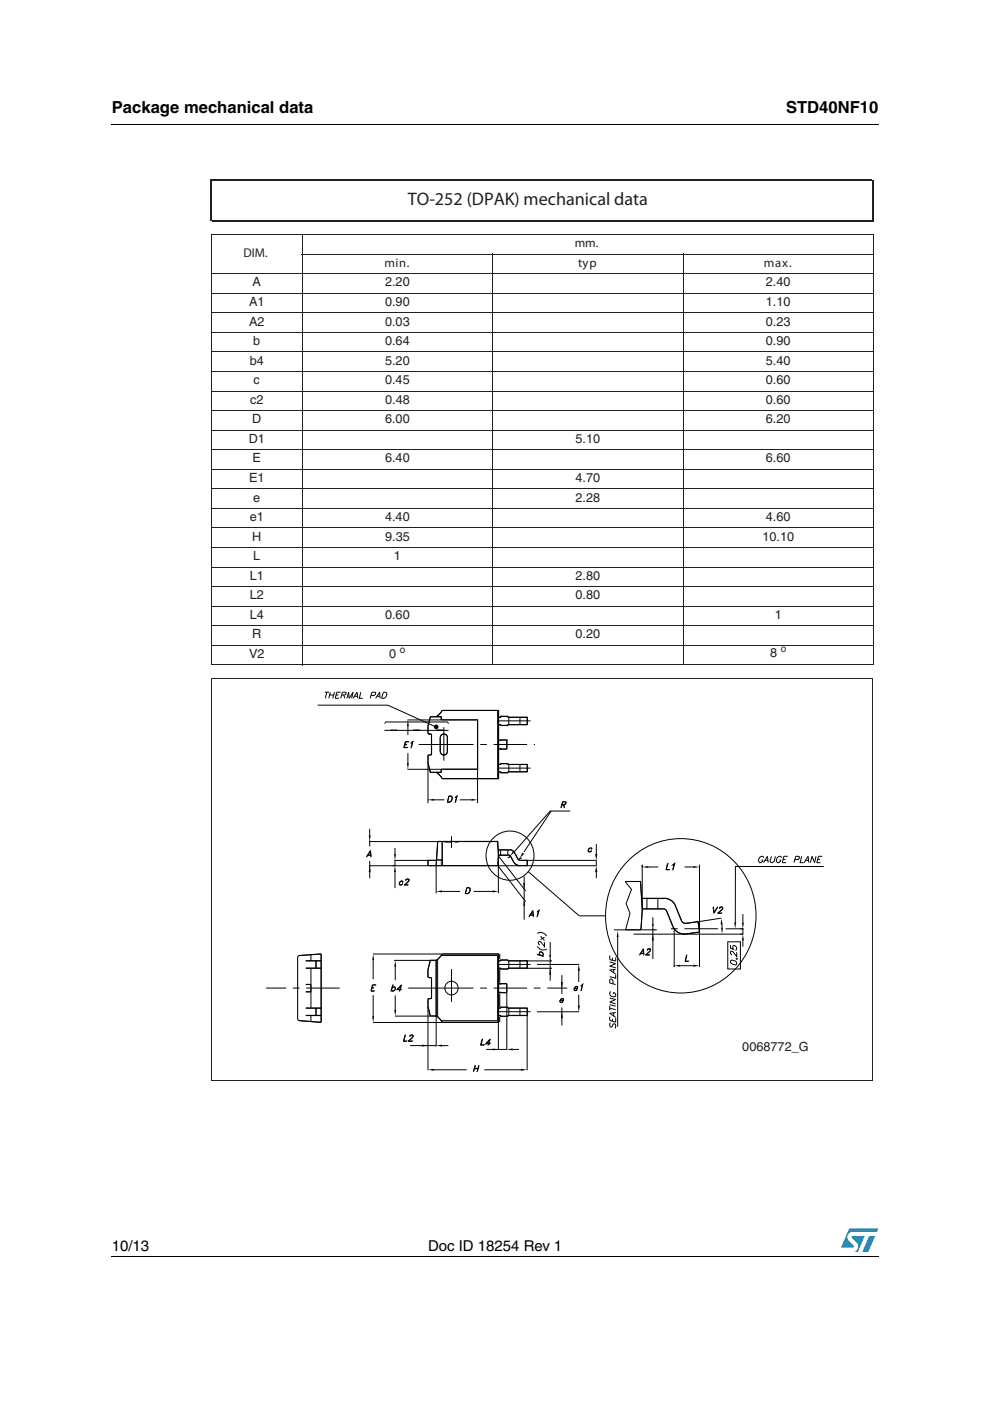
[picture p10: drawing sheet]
<svg xmlns="http://www.w3.org/2000/svg" width="210mm" height="297mm" viewBox="0 0 210 297" stroke-linecap="round" stroke-linejoin="round" font-family="sans-serif">
<g fill="#0099d8">
<path d="M184.3 262.1h1.2l-1.4 3.3h-1.3z"/>
<path d="M180.1 260.5h6.1l-.3 .7h-5.1a1.13 1.13 0 0 0-1.1 .7 1.13 1.13 0 0 0 .3 1.2l1 1v.3l-2.7 .1z"/>
<path d="M180.6 262.1h2.7l-1.4 3.3h-.7a1.18 1.18 0 0 0 .5-1.9l-1.1-1.1z"/>
</g>
<path d="M23.6 26.2l.1 .2zM23.6 266.3l.1 .1z" fill="#000"/>
<path d="M23.7 26.3h162.6M23.7 266.3h162.6" fill="none" stroke="#000" stroke-width=".21"/>
<g fill="#fff">
<path d="M43.7 37.3h142.5v192.8h-142.5z"/>
<path d="M44.8 43.5l.1 95z"/>
</g>
<g fill="none" stroke="#231f20" stroke-width=".21">
<path d="M44.7 49.7h140.6M44.7 58h140.6M44.8 49.8v91.1M64 53.9h121.3M64.1 49.6v91.5M104.4 53.8v87.3M144.8 53.8v87.3M185.2 49.8v91.1M44.7 62.2h140.6M44.7 66.3h140.6M44.7 70.4h140.6M44.7 74.6h140.6"/>
<path d="M44.7 78.8h140.6M44.7 82.9h140.6M44.7 87h140.6M44.7 91.2h140.6M44.7 95.3h140.6M44.7 99.5h140.6M44.7 103.6h140.6M44.7 107.8h140.6M44.7 111.9h140.6M44.7 116.1h140.6M44.7 120.2h140.6M44.7 124.4h140.6"/>
<path d="M44.7 128.5h140.6M44.7 132.7h140.6M44.7 136.8h140.6M44.7 141h140.6M44.8 143.9v85.2M44.8 144h140.4M185.1 144v85.2M44.7 229.1h140.4"/>
</g>
<path d="M44.8 38.1h140.1M44.8 38v8.8M185.1 38.1v8.9M45 46.8h140.1" fill="none" stroke="#231f20" stroke-width=".26"/>
<path d="M92.6 182.4h-1.9v1.1h14.9l.1-2.2-.2-2.9h-12.7l-.3 5.1M90.7 213.4l.6 2h1.2M105.7 205.3h.5v.1h1.5v-.1M105.7 203.7h.5v-.2h1.5v.2M105.7 213.7h.5v-.2h1.5v.2M105.7 215.3h.5v.2h1.5v-.2M106 202.2v1.2M106 205.5v2.9M106 210.7v2.8M106 215.6v1.1" fill="none" stroke="#010202" stroke-width=".23"/>
<g fill="none" stroke="#010202" stroke-width=".21">
<path d="M95.7 177.3v2.5M105.6 180.2h2.4M105.7 181.3l-.2-2.9h-12.7l-.3 5.2v5.8M105.7 181.3v8.1M105.7 181.3h2.2M105.7 181.3l-.1 2.3M116.7 199.7v2.7M90.7 212v1.4M91.2 203.6h1.3M91.2 215.4h1.3M92.8 203.4v12.2M93.5 216.4h12"/>
<path d="M93.5 202.6h12M95.7 205.5v6.9M105.5 216.4l.2 .4M105.5 202.6v13.8M105.7 203.7h.4v-.1h1.6v.1h4.1M105.7 205.3h.4v.2h1.6v-.2h4.1M105.7 213.8h.4v-.3h1.6v.3h4.1M105.7 215.3h.4v.2h1.6v-.2h4.1M105.7 202.3l-.2 .3M106.1 210.4l1.4 .1M107.5 208.6h-1.4M116.7 203.3v4.6"/>
<circle cx="95.7" cy="209.5" r="1.43"/>
</g>
<path d="M94.3 178.6h2.8M94.3 178.6v-.2M97.1 178.6v-.2M92.6 182.4h1.4" fill="none" stroke="#ed2024" stroke-width=".21" stroke-dasharray="1.4 .7" stroke-linecap="butt"/>
<path d="M93.3 209.5h27M105.4 214.5h8.5M105.4 204.5h8.5" fill="none" stroke="#010202" stroke-width=".21" stroke-dasharray="7.1 1.4 1.4 1.4" stroke-linecap="butt"/>
<g fill="#010202">
<path d="M116.4 202.4h.5l-.2 1.3z"/>
<path d="M116.7 205.3l.2 1.3h-.5z"/>
</g>
<path d="M92.5 182.4h-1.8v1.2h14.9M110.2 182.4h1.5M110.3 181.8l-.1 .1M91.2 215.4l-.5-2v9.7M91.2 203.6l-.5 2M92.5 203.6v11.8M93.7 202.3h12v14.5h-12" fill="none" stroke="#010202" stroke-width=".21"/>
<path d="M93.6 183.5v-1.1" fill="none" stroke="#ed2024" stroke-width=".21" stroke-dasharray="1.4 .7" stroke-linecap="butt"/>
<path d="M110.8 180.7l.3 .3-.9 1z" fill="#010202"/>
<path d="M116.9 172l-5.8 8.6" fill="none" stroke="#010202" stroke-width=".21"/>
<path d="M108.9 180.3l.3 .3-1.1 .9z" fill="#010202"/>
<g fill="none" stroke="#010202" stroke-width=".21">
<path d="M78.2 178.4h14.6M78.4 175.7v1.4M78.4 178.2v1.3M120.9 172h-4.2l-7.6 8.5M78.3 183.6h12.4M83.7 182.3v1.3M107.5 208.6v1.9M107.9 203.7v1.6M107.9 213.8v1.5M110.2 203.7v1.6M110.2 213.8v1.5M111.6 205.3h5.4"/>
<path d="M111.6 203.7h5.4"/>
</g>
<path d="M105.7 181.3h2.2M107.5 208.5v1.9" fill="none" stroke="#010202" stroke-width=".23"/>
<g fill="#010202">
<path d="M78.4 183.6l.2 1.3h-.4z"/>
<path d="M78.2 177.1h.4l-.2 1.3z"/>
</g>
<path d="M93.7 178.4v5.2M108.2 181.6l.7 1.3M109.1 180.9l.7 1.3M111.8 182.4v1.2M105.7 210.4h.4M105.7 208.6h.4M105.7 216.8v5.8M107.5 210.5v12.1M111.8 203.7v1.6M111.8 213.8v1.5M103.1 222.5h1.3M108.7 222.5h1.3" fill="none" stroke="#010202" stroke-width=".21"/>
<path d="M92.6 182.3h1.1M92.5 203.6v11.8M93.8 202.3h11.9v14.4h-11.9M105.7 210.4h1.8M107.5 208.5l-1.8 .1" fill="none" stroke="#010202" stroke-width=".23"/>
<g fill="#010202">
<path d="M107.5 222.5l1.2-.2v.4z"/>
<path d="M104.4 222.3l1.3 .2-1.3 .2z"/>
</g>
<path d="M78.3 183.6h.1M105.6 181.3l5.9 7.6M110.3 183.6h-4.7l5.9 7.6M111.1 185.8v1.4M111.1 187.2v4.6M111.1 192.1v2.9M92.5 215.4l.8 .7 .4 .6M93.7 202.3l-.4 .6-.8 .7" fill="none" stroke="#010202" stroke-width=".21"/>
<path d="M93.8 178.4v5.1M92.5 215.4l.6 .5 .7 .8M93.7 202.3l-.6 .8-.6 .5" fill="none" stroke="#010202" stroke-width=".23"/>
<g fill="#010202">
<path d="M110.9 187.2h.4l-.2 1.3z"/>
<path d="M111.1 190.7l.2 1.4h-.4z"/>
</g>
<path d="M83.5 203.6h7.7M83.7 215.4h7.5M83.8 211.1v3M90.7 205.6v1.5M90.7 207l.3 .3M90.9 207.3h.1M90.9 211.8h.4M90.9 207.3h.4M91 211.7l-.3 .2M91.3 207.3l.2 .2M91.5 207.5v4M91.5 211.5l-.2 .2" fill="none" stroke="#010202" stroke-width=".21"/>
<path d="M92.5 203.6h-1.2l-.6 2v1.4l.8 .5v4l-.8 .4v1.5" fill="none" stroke="#010202" stroke-width=".23"/>
<path d="M86.6 209.5h6.7" fill="none" stroke="#010202" stroke-width=".21" stroke-dasharray="7.1 1.4 1.4 1.4" stroke-linecap="butt"/>
<g fill="#010202">
<path d="M83.6 214.1h.4l-.2 1.3z"/>
<path d="M83.8 203.6l.2 1.4h-.4z"/>
</g>
<path d="M132.5 186.9h3.3l.4 5.8-.3 4.4h-3.3l1-3.5-.9-2 1.2-3zM136.1 190.5h4.7M136.2 192.7h4.4M145.4 195.8l2.6-.4 .3 2.2-2.9 .4M152.9 194.7l-4.9 .7M153.1 196v.7" fill="none" stroke="#010202" stroke-width=".21"/>
<g fill="#010202">
<path d="M152.9 196.7h.4l-.2 1.3z"/>
<path d="M152.9 194.7l.3 1.3-.4 .1z"/>
</g>
<g fill="none" stroke="#010202" stroke-width=".21">
<path d="M107.6 181.8h.5M107.9 181.3l.4 .2M108 180.2a1.3 1.3 0 0 1 1.2 .7M108.1 181.5l-.1 .2M109 182.8a1.3 1.3 0 0 0 1.1 .7M109.9 182.2l.3 .2M110 182h.6M110.2 182l-.2 .3M138.7 197.1h.1M140.6 192.7l.6 .2 .2 .2M140.9 190.5a2.6 2.6 0 0 1 2.2 1.3M142.8 196.6a2.58 2.58 0 0 0 2.6 1.4"/>
<path d="M144.5 195.3l.5 .4 .4 .1M79.1 216.8h14.6M79.1 202.3h14.6M79.1 211v4.4"/>
</g>
<path d="M105.6 180.2h2.6l.5 .1 1.3 2 1.8 .1v1.1a2.86 2.86 0 0 1-2.6-.4l-.9-1.6-.4-.2M132.6 186.9h3.2l.4 5.8-.3 4.4h-3.3" fill="none" stroke="#010202" stroke-width=".23"/>
<g fill="#010202">
<path d="M78.9 215.4h.4l-.2 1.4z"/>
<path d="M79.1 202.3l.2 1.3h-.4z"/>
</g>
<path d="M87 221.7h2.4M93.7 221.7h1.3" fill="none" stroke="#010202" stroke-width=".21"/>
<g fill="#010202">
<path d="M92.5 221.7l1.2-.2v.4z"/>
<path d="M89.4 221.5l1.3 .2-1.3 .2z"/>
</g>
<path d="M111.8 215.3v11.6M90.7 223.1v3.8M92 226.8h6.9" fill="none" stroke="#010202" stroke-width=".21"/>
<g fill="#010202">
<path d="M90.7 226.8l1.3-.2v.4z"/>
<path d="M110.5 226.6l1.3 .2-1.3 .2z"/>
</g>
<path d="M113.9 204.5h8.9M113.9 214.5h8.9M122.7 205.8v2.4" fill="none" stroke="#010202" stroke-width=".21"/>
<g fill="#010202">
<path d="M122.7 204.5l.3 1.3h-.5z"/>
<path d="M122.5 213.2h.5l-.3 1.3z"/>
</g>
<path d="M83.7 179.8v1.3M83.2 183.6h.7M83.7 182.4h7M83.7 184.9v3.4" fill="none" stroke="#010202" stroke-width=".21"/>
<g fill="#010202">
<path d="M83.7 183.6l.3 1.3h-.5z"/>
<path d="M83.5 181.1h.5l-.3 1.3z"/>
</g>
<path d="M100.4 189h4" fill="none" stroke="#010202" stroke-width=".21"/>
<g fill="#010202">
<path d="M104.4 188.8l1.3 .2-1.3 .2z"/>
<path d="M92.5 189l1.2-.2v.4z"/>
</g>
<path d="M126.4 179v2.1M111.5 183.6h15M111.5 182.4h15M126.4 184.9v1.3" fill="none" stroke="#010202" stroke-width=".21"/>
<g fill="#010202">
<path d="M126.4 183.6l.2 1.3h-.4z"/>
<path d="M126.2 181.1h.4l-.2 1.3z"/>
</g>
<g fill="none" stroke="#010202" stroke-width=".21">
<path d="M81.5 154.9h13.6M82 153.1h12.6M82 153l-.4 .4M94.6 153l.5 .4M134.3 198.1h23.2M136.1 197.1h3.2M143.1 191.9l1.4 3.4M63.5 202.6l4.6-.3v14.5l-4.6-.4M64.8 210.3h1.1v3.5M64.8 215.3h3.3M64.8 213.8h3.3M64.8 205.3h3.3"/>
<path d="M64.8 203.7h3.3M65.9 202.5v1.2M65.9 215.3v1.3M65.9 205.3v3.4h-1.1M67 203.7v1.6M67 213.8v1.5"/>
</g>
<path d="M72 209.5h-15.6" fill="none" stroke="#010202" stroke-width=".21" stroke-dasharray="7.1 1.4 1.4 1.4" stroke-linecap="butt"/>
<path d="M82.7 154.8h1.5M87.6 154.8h1.5M92.5 154.8h1.5M136.1 190.5h4.8a2.59 2.59 0 0 1 2.2 1.3l1.6 3.7 .7 .3 2.6-.4 .3 2.2-3.7 .4-.8-.3-.7-.6M136.2 192.7h4.4l.6 .2 1.8 4.1M63.3 202.7l4.8-.4v14.4l-4.6-.3-.3-.2-.1-13.2zM64.8 215.3h3.3M64.8 213.7h3.3M64.8 205.3h3.3M64.8 203.7h3.3M67 203.7v1.6M67 213.7v1.6" fill="none" stroke="#010202" stroke-width=".23"/>
<g fill="#010202">
<path d="M138.2 195.8h.4l-.2 1.3z"/>
<path d="M138.4 198.1l.2 1.3h-.4z"/>
</g>
<g fill="none" stroke="#010202" stroke-width=".21">
<path d="M86.4 152.6h14.9v10.5h-14.9M86.5 159.7v2.1M90.7 155.4l.3 .2M91 155.7h.1M91 155.7h.3M91.3 155.6l.2 .2M91.5 155.9v4l-.8 .4v1.5l.5 2h2.3v-.7M93.3 159.3a.76 .76 0 0 0 .8 .8 .76 .76 0 0 0 .8-.8M93.5 152.6v-.6h-2.3l-.5 2v1.4M93.7 150.6h12v14.5h-12M93.7 150.6l-.4 .6-.8 .8M94.8 156.4v2.9"/>
<path d="M94.9 156.4a.76 .76 0 0 0-.8-.8 .76 .76 0 0 0-.8 .8v2.9M105.5 150.6v14.5M105.7 152.1h.4v-.2h1.6v.2h4.1v1.6h-4.1v.1h-1.6v-.1h-.4M107.5 156.9h.1M107.5 156.9v1.9h-1.8M107.5 156.9l-1.8 .1M107.9 152.1v1.6M110.2 152.1v1.6M92.5 163.7l.6 .5 .6 .9M105.7 162.1h.4v-.2h1.6v.2h4.1v1.5h-4.1v.3h-1.6v-.3h-.4M107.9 162.1v1.5M110.2 162.1v1.5"/>
<path d="M119.2 170.6l.6-.1 .1-.4-.6-.1-.4 1.3 .4-1.3 .7 .1a.43 .43 0 0 1-.4 .6h-.5M119.4 170.7l.3 .6-.2-.6M124.9 179.9l.2-.1 .4 .1h-.1a.44 .44 0 0 0-.5 .1 .44 .44 0 0 0 0 .6l.4-.1v-.1l.1 .1-.5 .1-.2-.1zM77.9 181.3h.7M78 181.3h.6M78.5 180.3l.2 1.4-.2-1.2-.8 1.2zM84.8 186.9l.3-.1h.3v.3v-.2a.42 .42 0 0 0-.6 .1 .42 .42 0 0 0 .1 .6l.4-.2-.5 .2-.1-.1zM85.7 187.6l.8 .1h-.8a1.65 1.65 0 0 0 1-1.1l-.2-.2-.3 .1-.1 .2-.1-.1 .6-.2 .1 .3-1 1M99 188.2h.4a.7 .7 0 0 1 .3 .8 .7 .7 0 0 1-.7 .5h-.4zM99 188.2l.6 .1a.78 .78 0 0 1-.1 .9 .78 .78 0 0 1-.8 .2zM110.1 183.6h1.7M112.3 194h.8"/>
<path d="M112.5 194h.6M113 193l.1 1.3-.2-1.1-.8 1.1zM113.9 193.3l.4-.3-.4 1.3 .3-1.1zM126.4 182.4v1.2M138.4 194.5v1.3M138.4 196.7v6.6M141.3 193.2l1.4 3.5M151.2 192.3l.2 1.1 .8-1.1-.8 1.3zM152.3 193.6h.7h-.9l1-.8v-.3a.35 .35 0 0 0-.5 .1l.2-.3 .4 .2-.1 .3-.8 .8M65.9 208.7v1.6M78.9 209.4l.3 .1h-.3M79 208.8h.7l-.7 .1-.3 1.2h.7h-.8z"/>
<path d="M83.3 208.8l-.4 1.3zM83.3 209.3l.4-.1a.56 .56 0 0 1-.3 .9l-.4-.2a.45 .45 0 0 0 .7 0 .45 .45 0 0 0-.1-.6l-.4 .1zM84.3 209.8h.8h-.9l.9-1-.4 1.3 .3-1.1-.8 .8M85.9 219.4l-.3 1.3 .7 .1h-.8zM92.5 215.4v6.5M113.9 202.3l1.3 .5zM114.4 202l.1-.2a.52 .52 0 0 1 .6 .2 .52 .52 0 0 1-.1 .6v-.6l-.6-.1 .1 .6zM121.8 209.6v.2l.1 .2 .5-.2-.5 .2a.48 .48 0 0 1-.1-.6 .48 .48 0 0 1 .7-.1l-.1 .3h-.6M122 209.3h.4v.3h-.6zM123.2 209l.3-.3-.3 1.3 .3-1.1zM135.8 202.2h.7M135.8 202.1h.7"/>
<path d="M136.4 201.1l.1 1.4-.1-1.1-.8 1.1zM137 202.4l.7 .1h-.9l1-1-.1-.3-.5 .3 .2-.3h.5l-.1 .5-.8 .8M86.6 220.7h.8l-.9 .1 1-1-.1-.3h-.4l-.1 .2 .1-.2h.5l.1 .3-1 1M89.7 221.7h2.8M100.6 226.6h.7M100.6 226.5h.8M100.7 225.9l-.3 1.3zM101.5 225.9l-.4 1.3zM102.3 220.3l-.3 1.2 .6 .1h-.7zM103 221.2h.9v.1h-.9l.9-1-.3 1.3 .2-1.2-.8 .9M105 222.5h2.5"/>
</g>
<path d="M92.5 152l.6-.6 .7-.8h11.9v14.5h-11.9l-.7-.9-.6-.5M92.5 151.9h-1.2l-.6 2v1.5l.8 .4v4.1l-.8 .4v1.4l.6 2h1.2M92.5 151.9h1.1v.7h7.7v10.5h-7.7v.6h-1.1M93.6 155.8a.76 .76 0 0 1 .8-.1 .76 .76 0 0 1 .5 .7v2.9a.76 .76 0 0 1-.8 .8 .76 .76 0 0 1-.8-.8v-2.9zM105.7 157l1.8-.1v1.9l-1.8-.1M105.7 152.1h.5v-.2h1.5v.2h4.1v1.5h-4.1v.2h-1.5v-.2h-.5M105.7 162.1h.5v-.2h1.5v.2h4.1v1.5h-4.1v.2h-1.5v-.2h-.5M64.8 208.7h1.1v1.6h-1.1M107.7 213.7h4.1v1.6h-4.1M107.7 203.7h4.1v1.6h-4.1" fill="none" stroke="#010202" stroke-width=".23"/>
<path d="M93.3 157.8h20.1M94.1 154.2v7.3M105.4 152.8h8.5M105.4 162.9h8.5" fill="none" stroke="#010202" stroke-width=".21" stroke-dasharray="7.1 1.4 1.4 1.4" stroke-linecap="butt"/>
<g fill="#010202">
<path d="M86.3 161.8h.4l-.2 1.3z"/>
<path d="M86.5 152.6l.2 1.4h-.4z"/>
</g>
<path d="M85.9 157.8h.3l-.4 .1M86 157.2h.7l-.7 .1-.3 1.2h.7h-.8zM87.2 157.4l.3-.2-.3 1.3 .3-1.2-.3 .2zM90.7 161.8v8.5M97.5 169.6h2.4M101.3 163.2v7.1" fill="none" stroke="#010202" stroke-width=".21"/>
<g fill="#010202">
<path d="M99.9 169.4l1.4 .2-1.4 .2z"/>
<path d="M90.7 169.6l1.3-.2v.4z"/>
</g>
<path d="M86.5 154v1.8M90.7 169.6h.1M92 169.6h2.2M95.2 168.8h.4a.8 .8 0 0 1 .2 1 .8 .8 0 0 1-1 .3zM95.2 168.8h.4a.7 .7 0 0 1 .1 .9 .7 .7 0 0 1-.8 .3zM96.5 169l.4-.2-.3 1.3 .2-1.2zM93.7 189h3.9M79.1 203.6v4M83.8 205v2.8M119.1 213.6v3.8M122.7 210.9v2.3M102.7 226.8h7.8" fill="none" stroke="#010202" stroke-width=".21"/>
<path d="M88.8 157.8h4.5" fill="none" stroke="#010202" stroke-width=".21" stroke-dasharray="7.1 1.4 1.4 1.4" stroke-linecap="butt"/>
<g fill="#010202">
<path d="M119.1 214.5l.2 1.4h-.4z"/>
<path d="M118.9 208.2h.4l-.2 1.3z"/>
</g>
<g fill="none" stroke="#010202" stroke-width=".21">
<path d="M104.9 177.4a5.1 5.1 0 0 1 6.9 .5 5.1 5.1 0 0 1 0 7 5.1 5.1 0 0 1-6.9 .5 5.3 5.3 0 0 1 0-8zM106.1 180.2v1.1M107.7 180.2v1.1M112 184.8l10.8 9.4h5.6M113.9 197.9a1.4 1.4 0 0 1 2 .5M114.6 198.5l.9 .9M115.5 198.7l-.9 .5M115.5 199.8v.9l-.9-1.1a.38 .38 0 0 0-.5 .4 .38 .38 0 0 0 .4 .4M137.2 190.5v2.2M139.5 190.5v2.2M142.9 196.9v8.1M148.3 197.6v7.4"/>
<path d="M153.8 196.9h3.8M157 198.1h.6M157.5 194.3v1.3M157.5 196.9v1.2M157.5 199.4v1.3M161.9 182.9l.8-1.3 .2 1.3M161.9 181.9a.52 .52 0 0 0-.5-.3 .52 .52 0 0 0-.5 .4v.7l.2 .2h.2l.4-.3 .1-.2h-.3M162.2 182.4h.6M163.6 181.6l-.3 .9 .3 .4 .6-.4 .2-.9M165.7 181.9v-.2a.72 .72 0 0 0-.9 .2 .72 .72 0 0 0 0 .9l.3 .1 .3-.2 .2-.3h-.4M166 182.2h.6M167 181.6h-.8l-.3 1.3h.8"/>
<path d="M168.5 182.3l.8-.1 .2-.4-.1-.2h-.7l-.4 1.3M170 181.6l-.3 1.3h.7M170.5 182.9l.8-1.3 .2 1.3M170.8 182.4h.6M173 181.6l-.3 1.3-.5-1.3-.4 1.3M173.4 182.2h.5M174.3 181.6h-.8l-.3 1.3h.8M113.9 200.6l.1 .2a1.36 1.36 0 0 0 1.9 .4M118.8 212.1v.4h.3l.2-.2 .1 .1-.6 .1a.5 .5 0 0 1 .1-.6 .5 .5 0 0 1 .6-.1l-.1 .3h-.6M119 211.8h.4v.3h-.6zM119.1 206.7v4M129.3 215.5v.8l1.2 .4v-.8"/>
<path d="M129.3 202.6v.9l1.2 .3v-.8M129.3 213.3v.9M129.3 213.8l1.2 .3M129.3 213l1.2 .3M129.3 211.6l1.2 .3-1.2 .6 1.2 .3M129.3 203.9l1.2 .4-1.2 .6 1.2 .3M129.4 216.8l-.1 .3 .1 .7h.3l.5-.8a.59 .59 0 0 1 .2 1M129.5 210.3h-.1a.69 .69 0 0 0 .2 .9 .69 .69 0 0 0 .9-.1l-.1-.5-.3-.2v.3M129.9 203.1v.5M129.9 216v.5M130 208.6v-.6l-.2-.3-.4-.1-.1 .8 1.2 .3M130.1 205.6v.6"/>
<path d="M130.1 214.7v.7M130.5 206.6v.8l-1.2-.3M130.5 214.7l-1.2 .1 1.2 .9M130.5 205.5l-1.2 .2 1.2 .8"/>
</g>
<path d="M152.2 196.9h-10.7" fill="none" stroke="#010202" stroke-width=".21" stroke-dasharray="7.1 1.4 1.4 1.4" stroke-linecap="butt"/>
<g fill="#010202">
<path d="M157.3 195.6h.4l-.2 1.3z"/>
<path d="M157.5 198.1l.2 1.3h-.4z"/>
</g>
<path d="M130.2 197.1h2.4M157.5 193.8v.5" fill="none" stroke="#010202" stroke-width=".21"/>
<path d="M131 197.4l.2 1.3h-.5z" fill="#010202"/>
<g fill="none" stroke="#010202" stroke-width=".21">
<path d="M67.3 149.5h14.9l10.3 4.6M68.9 146.8h.9M69.3 146.8l-.3 1.3M69.9 147.4h.9M70 146.8l-.3 1.3M70.9 146.8l-.3 1.3M71.2 147.4h.6M72.2 146.8h-.8l-.3 1.3h.8M72.4 147.4l.8-.1 .2-.4-.8-.1-.4 1.3M72.9 147.4l.2 .7M73.5 148.1l.4-1.3 .1 1.3 .9-1.3-.4 1.3M74.9 148.1l.8-1.3 .2 1.3"/>
<path d="M75.1 147.6h.7M76.5 146.8l-.3 1.3h.7M78.7 147.5l.7-.1 .2-.5-.7-.1-.4 1.3M79.6 148.1l.9-1.3 .1 1.3M79.9 147.6h.6M81.3 146.8h.4a.7 .7 0 0 1 .3 .7 .7 .7 0 0 1-.6 .6h-.5zM78.4 182.5v3.7M131 198.7v19M133.1 182.6a15.9 15.9 0 0 1 17.5-3.5 15.9 15.9 0 0 1 9.7 15.1 15.9 15.9 0 0 1-10.4 15.3 15.9 15.9 0 0 1-17.9-4.9 16.7 16.7 0 0 1 1.1-22zM142.9 204.7v.3M144.2 204.7h2.8M148.3 204.7v.3"/>
</g>
<circle cx="92.5" cy="154.1" r=".27" fill="none" stroke="#010202" stroke-width=".43"/>
<g fill="#010202">
<path d="M142.9 204.7l1.3-.2v.5z"/>
<path d="M147 204.5l1.3 .2-1.3 .3z"/>
</g>
<path d="M136.2 183.3v9.4M137.5 183.8h2.1M148.3 183.3v14.3M145.6 202.5l-.3 1.3h.7h-.7z" fill="none" stroke="#010202" stroke-width=".21"/>
<g fill="#010202">
<path d="M136.2 183.8l1.3-.2v.4z"/>
<path d="M147 183.6l1.3 .2-1.3 .2z"/>
</g>
<path d="M141.5 183.1l-.2 1.3h.6h-.7zM142.7 183.3l.4-.2-.5 1.3 .3-1.2zM145.2 183.8h1.8M154.3 199.7h2.7v5.8h-2.7zM155.9 183.7h18.7M154.9 200.4v.6l.6 .2-.1-.5 .1-.2a.53 .53 0 0 1 .6 .3 .53 .53 0 0 1-.2 .7M154.9 203.7a.98 .98 0 0 1 1.3 .5l-.1 .3a.82 .82 0 0 1-1.2-.8zM156.1 203.2v.1zM156.1 203.2l.4 .2M156.2 201.9v.9l-.8-1-.4-.1-.1 .4 .3 .3" fill="none" stroke="#010202" stroke-width=".21"/>
<path d="M155.7 195.5h.4l-.2 1.4z" fill="#010202"/>
<path d="M155.9 183.7v11.8" fill="none" stroke="#010202" stroke-width=".21"/>
<text font-size="3.8" fill="#231f20" x="86.5" y="43.6">TO-252 (DPAK) mechanical data</text>
<g font-size="3.5">
<text x="23.7" y="23.9">Package mechanical data</text>
<text x="166.7" y="23.9">STD40NF10</text>
</g>
<g font-size="3.2">
<text x="23.7" y="265.1">10/13</text>
<text x="90.8" y="265.1">Doc ID 18254 Rev 1</text>
</g>
<g font-size="2.7" fill="#231f20">
<text x="121.9" y="52.4">mm.</text>
<text x="51.6" y="54.5">DIM.</text>
<text x="81.5" y="56.6">min.</text>
<text x="122.6" y="56.6">typ</text>
<text x="161.9" y="56.6">max.</text>
<text x="52.8" y="64.9">A1</text>
<text x="53.5" y="60.7">A</text>
<text x="81.6" y="60.7">2.20</text>
<text x="81.6" y="64.9">0.90</text>
<text x="162.4" y="64.9">1.10</text>
<text x="162.4" y="60.7">2.40</text>
<text x="52.8" y="69">A2</text>
<text x="81.6" y="69">0.03</text>
<text x="162.4" y="69">0.23</text>
<text x="53" y="77.3">b4</text>
<text x="53.7" y="73.2">b</text>
<text x="81.6" y="73.2">0.64</text>
<text x="81.6" y="77.3">5.20</text>
<text x="162.4" y="77.3">5.40</text>
<text x="162.4" y="73.2">0.90</text>
<text x="53.8" y="81.5">c</text>
<text x="81.6" y="81.5">0.45</text>
<text x="162.4" y="81.5">0.60</text>
<text x="53" y="85.6">c2</text>
<text x="53.5" y="89.8">D</text>
<text x="81.6" y="89.8">6.00</text>
<text x="81.7" y="85.6">0.48</text>
<text x="162.4" y="85.6">0.60</text>
<text x="162.4" y="89.8">6.20</text>
<text x="52.7" y="93.9">D1</text>
<text x="122" y="93.9">5.10</text>
<text x="53.5" y="98.1">E</text>
<text x="81.6" y="98.1">6.40</text>
<text x="162.4" y="98.1">6.60</text>
<text x="52.8" y="102.2">E1</text>
<text x="53.7" y="106.3">e</text>
<text x="122" y="102.2">4.70</text>
<text x="122" y="106.3">2.28</text>
<text x="53" y="110.5">e1</text>
<text x="81.6" y="110.5">4.40</text>
<text x="162.4" y="110.5">4.60</text>
<text x="53.5" y="114.6">H</text>
<text x="53.7" y="118.8">L</text>
<text x="81.6" y="114.6">9.35</text>
<text x="83.5" y="118.8">1</text>
<text x="161.7" y="114.6">10.10</text>
<text x="53" y="122.9">L1</text>
<text x="122" y="122.9">2.80</text>
<text x="53" y="127.1">L2</text>
<text x="53" y="131.2">L4</text>
<text x="81.6" y="131.2">0.60</text>
<text x="122" y="127.1">0.80</text>
<text x="164.3" y="131.2">1</text>
<text x="53.5" y="135.4">R</text>
<text x="122" y="135.4">0.20</text>
<text x="52.8" y="139.5">V2</text>
<text x="82.5" y="139.5">0</text>
<text x="163.3" y="139.4">8</text>
<text x="157.4" y="222.9">0068772_G</text>
</g>
<g font-size="2.1" fill="#231f20">
<text x="84.8" y="138.5">o</text>
<text x="165.5" y="138.3">o</text>
</g>
</svg>
